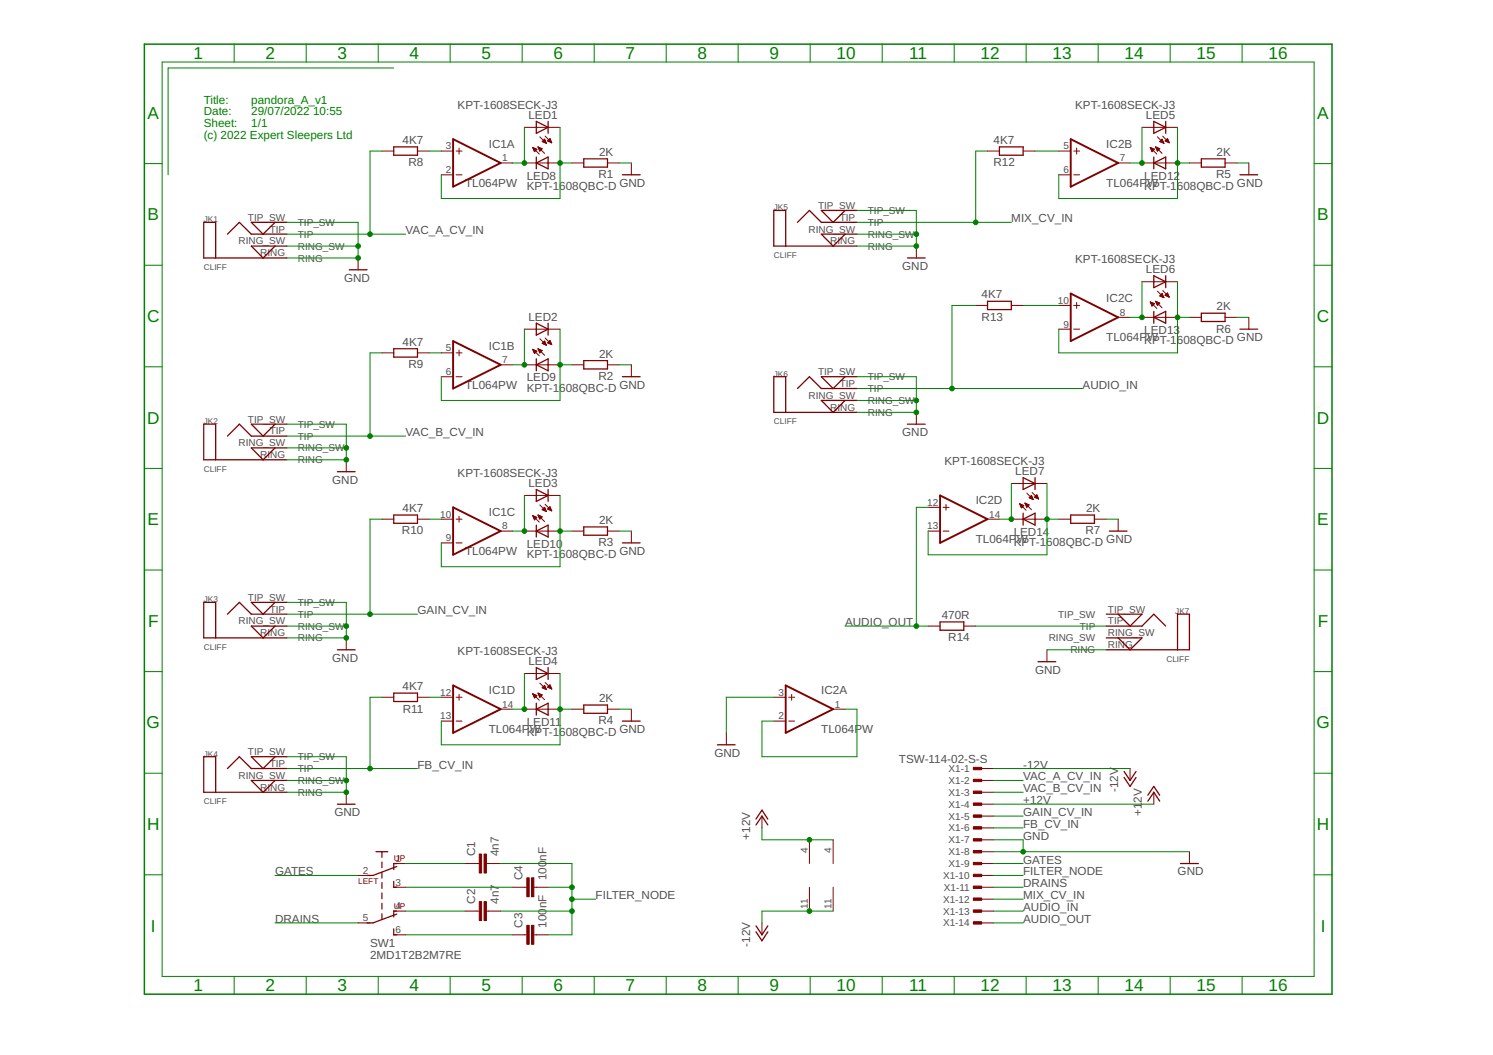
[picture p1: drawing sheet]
<svg xmlns="http://www.w3.org/2000/svg" width="297mm" height="210mm" viewBox="0 0 297 210" stroke-linecap="round" stroke-linejoin="round" font-family="sans-serif">
<g fill="none" stroke="#800000" stroke-width=".25">
<path d="M78.3 29.2h4.8v1.7h-4.8zM106.7 24.2l2.4 1.1-2.4 1.2zM106.7 32.4l2.4-1.2v2.4zM106.7 31.2v2.4M109.1 24.2v2.3M116.1 31.6h4.8v1.7h-4.8zM123.8 34.8h3.6M198.8 29.2h4.8v1.7h-4.8zM229.6 32.4l2.3-1.2v2.4zM229.6 24.2l2.3 1.1-2.3 1.2zM229.6 31.2v2.4M231.9 24.2v2.3"/>
<path d="M239 31.6h4.7v1.7h-4.7zM246.7 34.8h3.5M42.9 51.3v-7.1h-2.4v7.1h16.6M45.3 46.6l2.3-2.4 2.4 2.4h7.1M54.7 49l-2.4 2.3-2.3-2.3h7.1M54.7 44.2l-2.4 2.4-2.3-2.4h7.1M69.5 53.7h3.5M156.3 49v-7.1h-2.4v7.1h16.6M158.7 44.2l2.3-2.3 2.4 2.3h7.1M168.1 41.9l-2.3 2.3-2.4-2.3h7.1M168.1 46.6l-2.3 2.4-2.4-2.4h7.1M180.5 51.3h3.6"/>
<path d="M196.5 59.9h4.7v1.7h-4.7zM229.6 54.9l2.3 1.1-2.3 1.2zM231.9 54.9v2.3M78.3 69.4h4.8v1.7h-4.8zM106.7 72.6l2.4-1.2v2.4zM106.7 64.3l2.4 1.2-2.4 1.2zM106.7 71.4v2.4M109.1 64.3v2.4M116.1 71.8h4.8v1.6h-4.8zM123.8 75h3.6M158.7 77.3l2.3-2.3 2.4 2.3h7.1M168.1 75l-2.3 2.3-2.4-2.3h7.1"/>
<path d="M168.1 79.7l-2.3 2.3-2.4-2.3h7.1M229.6 63.1l2.3-1.1v2.3zM229.6 62v2.3M239 62.3h4.7v1.7h-4.7zM246.7 65.5h3.5M42.9 91.5v-7.1h-2.4v7.1h16.6M45.3 86.8l2.3-2.4 2.4 2.4h7.1M54.7 84.4l-2.4 2.4-2.3-2.4h7.1M54.7 89.1l-2.4 2.4-2.3-2.4h7.1M67.1 93.9h3.6M106.7 97.4l2.4 1.2-2.4 1.2zM109.1 97.4v2.4"/>
<path d="M156.3 82v-7h-2.4v7h16.6M180.5 84.4h3.6M203.6 95l2.3 1.2-2.3 1.2zM205.9 95v2.4M54.7 119.8l-2.4 2.4-2.3-2.4h7.1M78.3 102.5h4.8v1.6h-4.8zM106.7 105.7l2.4-1.2v2.3zM106.7 104.5v2.3M116.1 104.8h4.8v1.7h-4.8zM123.8 108h3.6M203.6 103.3l2.3-1.2v2.4zM203.6 102.1v2.4"/>
<path d="M213 102.5h4.7v1.6h-4.7zM220.7 105.7h3.5M42.9 126.9v-7.1h-2.4v7.1h16.6M45.3 122.2l2.3-2.4 2.4 2.4h7.1M54.7 124.6l-2.4 2.3-2.3-2.3h7.1M67.1 129.3h3.6M78.3 137.9h4.8v1.7h-4.8zM106.7 132.8l2.4 1.2-2.4 1.2zM106.7 139.9v2.4M109.1 132.8v2.4M187 123.7h4.7v1.7h-4.7zM206.5 131.7h3.6"/>
<path d="M220.1 129.3h16.5v-7.1h-2.3v7.1M220.1 124.6h7.1l2.4-2.4 2.3 2.4M220.1 122.2h7.1l-2.4 2.4-2.3-2.4M220.1 126.9h7.1l-2.4 2.4-2.3-2.4M42.9 157.6v-7h-2.4v7h16.6M45.3 152.9l2.3-2.3 2.4 2.3h7.1M54.7 150.6l-2.4 2.3-2.3-2.3h7.1M54.7 155.3l-2.4 2.3-2.3-2.3h7.1M67.1 160h3.6M106.7 141.1l2.4-1.2v2.4zM116.1 140.3h4.8v1.6h-4.8zM123.8 143.5h3.6"/>
<path d="M142.7 148.2h3.6M223.6 153.5l1.2 1.8 1.2-1.8M223.6 154.7l1.2 1.8 1.2-1.8M228.4 159.4l1.2-1.8 1.1 1.8M228.4 158.2l1.2-1.7 1.1 1.7M74.8 169.5h2.4M76 169.5v1.1M76 171.5v1.1M76 173.6v1.1M76 175.6v1.1M76 177.7v1.1M76 179.7v1.2"/>
<path d="M78.3 175.4v1.1h.6M78.9 171.8h-.6v1.2M78.9 172.4l-4.7 1.8h-1.2M150.4 164.1l1.2-1.7 1.2 1.7M150.4 163l1.2-1.8 1.2 1.8M234.9 171.8h3.5M76 181.8v1.1M78.3 184.8v1.2h.6M78.9 181.3h-.6v1.1M78.9 181.9l-4.7 1.7h-1.2M150.4 184.2l1.2 1.8 1.2-1.8M150.4 185.4l1.2 1.8 1.2-1.8"/>
</g>
<g fill="none" stroke="#800000" stroke-width=".2">
<path d="M76 30.1h2.3M83.1 30.1h2.3M87.8 30.1h2.3M87.8 34.8h2.3M90.7 30.1h1.2M90.7 34.8h1.2M91.3 29.5v1.1M99.6 32.4h2.4M104.3 25.3h7.1M104.3 32.4h7.1M106 29.3l1.3 1.3M106 29.3l.8 .4"/>
<path d="M106 29.3l.3 .9 .5-.5M106 29.4h.1M106 29.5h.3M106.1 29.6h.5M106.1 29.7h.7M106.2 29.8h.5M106.2 29.9h.4M106.3 30h.2M106.3 30.1h.1M107 29.2l1.4 1.3M107 29.2l.9 .4M107 29.2l.4 .9"/>
<path d="M107.1 29.3h.1M107.1 29.4h.3M107.2 29.5h.4M107.2 29.6h.7M107.3 29.7h.5M107.3 29.8h.4M107.3 29.9h.2M107.4 30h.1M107.4 27.2l1.3 1.3M107.9 28.2l.8 .3M107.9 29.6l-.5 .5M107.9 28.2h.6"/>
<path d="M108 28h.5M108.1 27.9h.4M108.1 28.3h.5M108.2 27.8h.2M108.3 27.7h.1M108.4 27.7l-.5 .5M108.4 27.7l.3 .8M108.4 28.4h.2M108.5 27.1l1.3 1.3M108.6 28.5h.1M108.9 28h.7M108.9 28l.9 .4"/>
<path d="M109.1 27.9h.5M109.2 27.8h.3M109.2 28.2h.5M109.3 27.7h.2M109.4 27.6h.1M109.4 27.6l-.5 .4M109.4 27.6l.4 .8M109.5 28.3h.2M109.7 28.4h.1M113.8 32.4h2.3M120.9 32.4h2.3M125.6 32.4v2.4"/>
<path d="M196.5 30.1h2.3M203.6 30.1h2.3M210.7 30.1h2.3M210.7 34.8h2.3M213.6 30.1h1.2M213.6 34.8h1.2M214.2 29.5v1.1M222.5 32.4h2.3M227.2 25.3h7.1M227.2 32.4h7.1M228.9 29.3l1.2 1.3M228.9 29.4h.1"/>
<path d="M228.9 29.3l.8 .4M228.9 29.3l.3 .9 .5-.5M228.9 29.5h.3M229 29.6h.4M229 29.7h.7M229 29.8h.6M229.1 29.9h.3M229.2 30h.1M229.2 30.1h.1M229.9 29.2l1.3 1.3M229.9 29.2l.8 .4M229.9 29.2l.4 .9"/>
<path d="M229.9 29.3h.1M230 29.4h.3M230 29.5h.5M230.1 29.6h.6M230.1 29.7h.5M230.2 29.8h.3M230.2 29.9h.2M230.3 30h.1M230.3 27.2l1.3 1.3M230.7 28.2l.9 .3M230.7 28.2h.7M230.7 29.6l-.4 .5"/>
<path d="M230.8 28h.6M231 27.9h.3M231 28.3h.5M231.1 27.8h.2M231.2 27.7h.1M231.2 27.7l-.5 .5M231.2 27.7l.4 .8M231.2 28.4h.3M231.3 27.1l1.3 1.3M231.5 28.5h.1M231.8 28h.7M231.9 27.9h.5"/>
<path d="M232 27.8h.4M232.1 28.2h.4M232.1 27.7h.2M232.2 27.6h.1M232.3 27.6l-.5 .4 .8 .4M232.3 27.6l.3 .8M232.3 28.3h.3M232.6 28.4h.1M236.6 32.4h2.4M243.7 32.4h2.4M248.5 32.4v2.4M71.2 51.3v2.4"/>
<path d="M182.3 49v2.3M227.2 56h7.1M229.9 59.9l1.3 1.3M229.9 59.9l.8 .4M229.9 59.9l.4 .9 .4-.5M229.9 60h.1M230.3 57.9l1.3 1.3M230.8 58.9h.6M230.9 58.7h.5M230.9 59h.6M231 58.6h.3M231.1 58.5h.2"/>
<path d="M231.2 58.4l.4 .8-.9-.3zM231.2 59.1h.3M231.2 58.4h.1M231.3 57.8l1.3 1.3M231.5 59.2h.1M231.8 58.7h.7M231.9 58.6h.5M232 58.9h.5M232 58.5h.4M232.2 58.4h.1M232.3 58.3h.1M232.3 59h.3"/>
<path d="M232.3 58.3l-.5 .5 .8 .3M232.3 58.3l.3 .8M232.5 59.1h.1M76 70.2h2.3M83.1 70.2h2.3M87.8 70.2h2.3M87.8 75h2.3M90.7 70.2h1.2M90.7 75h1.2M91.3 69.6v1.2M99.6 72.6h2.4M104.3 65.5h7.1"/>
<path d="M104.3 72.6h7.1M106 69.5l1.3 1.3M106 69.5l.8 .4-.5 .4zM106 69.5h.1M106 69.6h.3M106.1 69.7h.4M106.1 69.8h.7M106.2 70h.5M106.2 70.1h.4M106.3 70.2h.2M106.3 70.3h.1M107 69.4l1.4 1.3"/>
<path d="M107 69.4l.9 .3M107 69.4l.4 .8 .5-.5M107.1 69.4h.1M107.1 69.5h.3M107.1 69.6h.5M107.2 69.7h.7M107.3 69.8h.5M107.3 70h.4M107.3 70.1h.2M107.4 70.2h.1M107.4 67.4l1.3 1.3M107.9 68.3l.8 .4"/>
<path d="M107.9 68.3l.5-.4 .3 .8M107.9 68.3h.6M108 68.2h.5M108.1 68.4h.5M108.1 68.1h.4M108.2 68h.2M108.3 67.9h.1M108.4 68.5h.2M108.5 67.3l1.3 1.3M108.6 68.6h.1M108.9 68.2h.7M109.1 68.1h.5"/>
<path d="M109.2 68h.3M109.2 68.3h.5M109.3 67.9h.2M109.4 67.8h.1M109.4 67.7l.4 .9-.9-.4zM109.4 68.4h.3M109.7 68.5h.1M113.8 72.6h2.3M120.9 72.6h2.3M125.6 72.6v2.4M194.1 60.8h2.4M201.2 60.8h2.4"/>
<path d="M210.7 60.8h2.3M210.7 65.5h2.3M213.6 60.8h1.2M213.6 65.5h1.2M214.2 60.2v1.2M222.5 63.1h2.3M227.2 63.1h7.1M228.9 60.1l1.2 1.3M228.9 60.1l.8 .3-.5 .5zM228.9 60.2h.2M228.9 60.3h.5M229 60.4h.6"/>
<path d="M229 60.5h.6M229.1 60.6h.4M229.1 60.7h.3M229.2 60.8h.1M230 60.1h.2M230 60.2h.5M230.1 60.3h.6M230.1 60.4h.5M230.1 60.5h.4M230.2 60.6h.2M230.3 60.7h.1M236.6 63.1h2.4"/>
<path d="M243.7 63.1h2.4M248.5 63.1v2.4M68.9 91.5v2.4M104.3 98.6h7.1M182.3 82v2.4M201.2 96.2h7.1M204.3 98.1l1.3 1.3M204.7 99l.5-.4 .4 .8zM204.8 99h.6M204.9 98.9h.5M204.9 99.1h.6M205 98.8h.3"/>
<path d="M205.1 98.7h.2M205.2 99.2h.3M205.3 98l1.3 1.3M205.4 99.3h.1M205.8 98.9l.5-.5 .3 .9zM205.8 98.9h.7M206 98.8h.4M206 99h.5M206.1 98.7h.3M206.2 98.6h.1M206.3 99.1h.3M206.3 98.5h.1"/>
<path d="M206.5 99.2h.1M76 103.3h2.3M83.1 103.3h2.3M87.8 103.3h2.3M87.8 108h2.3M90.7 103.3h1.2M90.7 108h1.2M91.3 102.7v1.2M99.6 105.7h2.4M104.3 105.7h7.1M106 102.6l1.3 1.3M106 102.6l.8 .3-.5 .5"/>
<path d="M106 102.6l.3 .8M106 102.6h.1M106 102.7h.4M106.1 102.9h.5M106.2 103h.6M106.2 103.1h.5M106.2 103.2h.4M106.3 103.3h.1M106.3 103.4h.1M107 102.5l1.4 1.3M107 102.5l.9 .3-.5 .5zM107.1 102.5h.1"/>
<path d="M107.1 102.6h.3M107.2 102.7h.5M107.2 102.9h.6M107.3 103h.4M107.3 103.1h.3M107.4 103.2h.1M107.4 100.5l1.3 1.3M107.9 101.4l.5-.5 .3 .9zM107.9 101.4h.7M108 101.3h.5M108.1 101.2h.4M108.2 101.5h.4"/>
<path d="M108.2 101.1h.2M108.3 101h.1M108.4 101.6h.2M108.5 100.4l1.3 1.2M108.9 101.3l.5-.5 .4 .8zM109 101.3h.6M109 101.2h.6M109.1 101.1h.4M109.2 101h.3M109.3 101.4h.4M109.3 100.9h.1M109.5 101.5h.2"/>
<path d="M113.8 105.7h2.3M120.9 105.7h2.3M125.6 105.7v2.3M184.7 100.9h2.3M184.7 105.7h2.3M187.6 100.9h1.2M187.6 105.7h1.2M188.2 100.4v1.1M196.5 103.3h2.3M201.2 103.3h7.1M202.9 100.2l1.3 1.3M202.9 100.2l.8 .4-.5 .4z"/>
<path d="M202.9 100.3h.2M202.9 100.4h.5M203 100.5h.6M203.1 100.7h.5M203.1 100.8h.4M203.1 100.9h.3M203.2 101h.1M203.9 100.1l1.3 1.3M203.9 100.1l.8 .4-.4 .4zM203.9 100.1h.1M204 100.2h.2M204 100.3h.4"/>
<path d="M204.1 100.4h.6M204.1 100.5h.6M204.2 100.7h.4M204.2 100.8h.2M204.3 100.9h.1M210.7 103.3h2.3M217.7 103.3h2.4M222.5 103.3v2.4M68.9 126.9v2.4M76 138.7h2.3M83.1 138.7h2.3M87.8 138.7h2.3"/>
<path d="M90.7 138.7h1.2M91.3 138.2v1.1M104.3 134h7.1M106 138l1.3 1.3M106 138l.8 .4M106 138l.3 .9 .5-.5M106 138.1h.1M106 138.2h.3M106.1 138.3h.5M106.2 138.4h.6M106.2 138.5h.5M106.2 138.6h.4"/>
<path d="M106.3 138.7h.2M106.3 138.8h.1M107 137.9l1.4 1.3M107 137.9l.9 .4-.5 .4M107 137.9l.4 .8M107.1 138h.1M107.1 138.1h.3M107.2 138.2h.5M107.2 138.3h.6M107.3 138.4h.4M107.3 138.5h.3M107.4 138.6h.1"/>
<path d="M107.4 138.7h.1M107.4 135.9l1.3 1.3M107.9 136.8l.5-.4 .3 .8zM107.9 136.9h.7M108 136.7h.5M108.1 136.6h.4M108.2 137h.4M108.2 136.5h.2M108.3 136.4h.1M108.4 137.1h.2M108.5 135.8l1.3 1.3M108.7 137.2h.1"/>
<path d="M109 136.7h.6M109 136.6h.6M109.1 136.5h.4M109.2 136.9h.5M109.3 136.4h.2M109.4 136.3h.1M109.4 136.2l.4 .9-.9-.4zM109.5 137h.2M109.7 137.1h.1M153.9 138.7h2.4M156.9 138.7h1.2M157.5 138.2v1.1"/>
<path d="M184.7 124.6h2.3M191.7 124.6h2.4M208.3 129.3v2.4M68.9 157.6v2.4M87.8 143.5h2.3M90.7 143.5h1.2M99.6 141.1h2.4M104.3 141.1h7.1M113.8 141.1h2.3M120.9 141.1h2.3M125.6 141.1v2.4M144.5 145.8v2.4"/>
<path d="M153.9 143.5h2.4M156.9 143.5h1.2M165.8 141.1h2.3M195.3 152.9h2.4M195.3 155.3h2.4M195.3 157.6h2.4M195.3 160h2.4M224.8 152.9v2.4M229.6 157.6v2.4M71.2 174.2h2.4M78.3 171.8h2.4M78.3 176.5h2.4"/>
<path d="M92.5 171.8h2.9M96.8 171.8h2.8M102 176.5h2.8M106.2 176.5h2.9M151.6 162.4v2.3M161 167.1v4.7M161 176.5v4.8M165.8 167.1v4.7M165.8 176.5v4.8M195.3 162.4h2.4M195.3 164.7h2.4M195.3 167.1h2.4"/>
<path d="M195.3 169.5h2.4M195.3 171.8h2.4M195.3 174.2h2.4M195.3 176.5h2.4M195.3 178.9h2.4M236.6 169.5v2.3M71.2 183.6h2.4M78.3 181.3h2.4M78.3 186h2.4M92.5 181.3h2.9M96.8 181.3h2.8M102 186h2.8"/>
<path d="M106.2 186h2.9M151.6 183.6v2.4M195.3 181.3h2.4M195.3 183.6h2.4"/>
</g>
<path d="M90.1 27.7l9.5 4.7-9.5 4.7zM213 27.7l9.5 4.7-9.5 4.7zM213 58.4l9.5 4.7-9.5 4.8zM90.1 67.9l9.5 4.7-9.5 4.7zM187 98.6l9.5 4.7-9.5 4.7zM90.1 100.9l9.5 4.8-9.5 4.7zM90.1 136.4l9.5 4.7-9.5 4.7zM156.3 136.4l9.5 4.7-9.5 4.7z" fill="none" stroke="#800000" stroke-width=".38"/>
<g fill="#800000" stroke="#800000" stroke-width=".2">
<path d="M193.7 152.7h1.6v.4h-1.6z"/>
<path d="M193.7 155h1.6v.5h-1.6z"/>
<path d="M193.7 157.4h1.6v.5h-1.6z"/>
<path d="M193.7 159.8h1.6v.4h-1.6z"/>
<path d="M193.7 162.1h1.6v.5h-1.6z"/>
<path d="M193.7 164.5h1.6v.5h-1.6z"/>
<path d="M193.7 166.9h1.6v.4h-1.6z"/>
<path d="M193.7 169.2h1.6v.5h-1.6z"/>
<path d="M193.7 171.6h1.6v.4h-1.6z"/>
<path d="M193.7 173.9h1.6v.5h-1.6z"/>
<path d="M193.7 176.3h1.6v.5h-1.6z"/>
<path d="M193.7 178.7h1.6v.4h-1.6z"/>
<path d="M193.7 181h1.6v.5h-1.6z"/>
<path d="M193.7 183.4h1.6v.5h-1.6z"/>
<path d="M96.3 169.9h.5v3.8h-.5z"/>
<path d="M95.4 169.9h.4v3.8h-.4z"/>
<path d="M96.3 179.4h.5v3.8h-.5z"/>
<path d="M95.4 179.4h.4v3.8h-.4z"/>
<path d="M105.7 184.1h.5v3.8h-.5z"/>
<path d="M104.8 184.1h.5v3.8h-.5z"/>
<path d="M105.7 174.6h.5v3.8h-.5z"/>
<path d="M104.8 174.6h.5v3.8h-.5z"/>
</g>
<path d="M28.7 8.8h236.3v189h-236.3z" fill="none" stroke="#008000" stroke-width=".3"/>
<g fill="none" stroke="#008000" stroke-width=".2">
<path d="M32.3 12.3h229.2v182h-229.2zM46.6 8.8v3.5M60.9 8.8v3.5M75.2 8.8v3.5M78.3 13.5h-44.9v21.3M89.6 8.8v3.5M103.9 8.8v3.5M118.2 8.8v3.5M132.5 8.8v3.5M146.9 8.8v3.5M161.2 8.8v3.5M175.5 8.8v3.5"/>
<path d="M189.8 8.8v3.5M204.2 8.8v3.5M218.5 8.8v3.5M232.8 8.8v3.5M247.1 8.8v3.5M28.7 32.6h3.6M76 30.1h-2.4v16.5M85.4 30.1h2.4M104.3 25.3v7.1h-2.3M111.4 32.4h2.4M111.4 25.3v14.2h-23.6v-4.7M123.2 32.4h2.4"/>
<path d="M196.5 30.1h-2.4v14.1M205.9 30.1h4.8M227.2 25.3v7.1h-2.4M234.3 32.4h2.3M234.3 25.3v14.2h-23.6v-4.7M246.1 32.4h2.4M261.5 32.6h3.5M28.7 52.8h3.6M57.1 49h14.1M57.1 46.6h23.6M57.1 44.2h14.1v7.1h-14.1M170.5 41.9h11.8v7.1h-11.8"/>
<path d="M170.5 46.6h11.8M170.5 44.2h30.7M227.2 56v7.1h-2.4M234.3 56v14.2h-23.6v-4.7M261.5 52.8h3.5M28.7 73h3.6M76 70.2h-2.4v16.6M85.4 70.2h2.4M104.3 65.5v7.1h-2.3M111.4 65.5v14.2h-23.6v-4.7M111.4 72.6h2.4M123.2 72.6h2.4"/>
<path d="M170.5 75h11.8v7h-11.8M170.5 79.7h11.8M170.5 77.3h44.9M194.1 60.8h-4.7v16.5M203.6 60.8h7.1M234.3 63.1h2.3M246.1 63.1h2.4M261.5 73h3.5M28.7 93.2h3.6M57.1 84.4h11.8v7.1h-11.8M57.1 89.1h11.8M57.1 86.8h23.6"/>
<path d="M104.3 98.6v7.1h-2.3M111.4 98.6v14.2h-23.6v-4.8M201.2 96.2v7.1h-2.4M208.3 96.2v14.2h-23.6v-4.7M261.5 93.2h3.5M28.7 113.4h3.6M57.1 119.8h11.8v7.1h-11.8M76 103.3h-2.4v18.9M85.4 103.3h2.4M111.4 105.7h2.4M123.2 105.7h2.4M184.7 100.9h-2.4v23.7"/>
<path d="M208.3 103.3h2.4M220.1 103.3h2.4M261.5 113.4h3.5M28.7 133.6h3.6M57.1 124.6h11.8M57.1 122.2h26M76 138.7h-2.4v14.2M85.4 138.7h2.4M104.3 134v7.1h-2.3M111.4 134v14.2h-23.6v-4.7M153.9 138.7h-9.4v7.1M168.1 124.6h16.6"/>
<path d="M194.1 124.6h26M208.3 129.3h11.8M261.5 133.6h3.5M28.7 153.8h3.6M57.1 150.6h11.8v7h-11.8M57.1 155.3h11.8M57.1 152.9h26M111.4 141.1h2.4M123.2 141.1h2.4M168.1 141.1h2.4v9.5h-18.9v-7.1h2.3M197.7 157.6h5.9M197.7 155.3h5.9"/>
<path d="M197.7 152.9h27.1M197.7 160h31.9M261.5 153.8h3.5M28.7 174.1h3.6M54.7 174.2h16.5M80.7 176.5h21.3M80.7 171.8h11.8M99.6 171.8h14.2v14.2h-4.7M109.1 176.5h4.7M113.8 178.9h4.7M151.6 164.7v2.4h14.2M197.7 169.5h38.9"/>
<path d="M197.7 167.1h5.9v2.4M197.7 162.4h5.9M197.7 178.9h5.9M197.7 164.7h5.9M197.7 176.5h5.9M197.7 174.2h5.9M197.7 171.8h5.9M261.5 174.1h3.5M46.6 194.3v3.5M54.7 183.6h16.5M60.9 194.3v3.5M75.2 194.3v3.5"/>
<path d="M80.7 181.3h11.8M80.7 186h21.3M89.6 194.3v3.5M99.6 181.3h14.2M103.9 194.3v3.5M118.2 194.3v3.5M132.5 194.3v3.5M146.9 194.3v3.5M161.2 194.3v3.5M165.8 181.3h-14.2v2.3M175.5 194.3v3.5M189.8 194.3v3.5"/>
<path d="M197.7 183.6h5.9M197.7 181.3h5.9M204.2 194.3v3.5M218.5 194.3v3.5M232.8 194.3v3.5M247.1 194.3v3.5"/>
</g>
<g fill="#008000" stroke="#008000" stroke-width=".2">
<circle cx="182.3" cy="82" r=".47"/>
<circle cx="182.3" cy="79.7" r=".47"/>
<circle cx="182.3" cy="49" r=".47"/>
<circle cx="182.3" cy="46.6" r=".47"/>
<circle cx="71.2" cy="51.3" r=".47"/>
<circle cx="71.2" cy="49" r=".47"/>
<circle cx="68.9" cy="91.5" r=".47"/>
<circle cx="68.9" cy="89.1" r=".47"/>
<circle cx="68.9" cy="126.9" r=".47"/>
<circle cx="68.9" cy="124.6" r=".47"/>
<circle cx="68.9" cy="157.6" r=".47"/>
<circle cx="68.9" cy="155.3" r=".47"/>
<circle cx="203.6" cy="169.5" r=".47"/>
<circle cx="201.2" cy="103.3" r=".47"/>
<circle cx="208.3" cy="103.3" r=".47"/>
<circle cx="182.3" cy="124.6" r=".47"/>
<circle cx="227.2" cy="63.1" r=".47"/>
<circle cx="234.3" cy="63.1" r=".47"/>
<circle cx="227.2" cy="32.4" r=".47"/>
<circle cx="234.3" cy="32.4" r=".47"/>
<circle cx="189.4" cy="77.3" r=".47"/>
<circle cx="161" cy="181.3" r=".47"/>
<circle cx="161" cy="167.1" r=".47"/>
<circle cx="73.6" cy="122.2" r=".47"/>
<circle cx="73.6" cy="86.8" r=".47"/>
<circle cx="73.6" cy="46.6" r=".47"/>
<circle cx="104.3" cy="32.4" r=".47"/>
<circle cx="111.4" cy="32.4" r=".47"/>
<circle cx="104.3" cy="72.6" r=".47"/>
<circle cx="111.4" cy="72.6" r=".47"/>
<circle cx="104.3" cy="105.7" r=".47"/>
<circle cx="111.4" cy="105.7" r=".47"/>
<circle cx="194.1" cy="44.2" r=".47"/>
<circle cx="111.4" cy="141.1" r=".47"/>
<circle cx="104.3" cy="141.1" r=".47"/>
<circle cx="73.6" cy="152.9" r=".47"/>
<circle cx="113.8" cy="176.5" r=".47"/>
<circle cx="113.8" cy="181.3" r=".47"/>
<circle cx="113.8" cy="178.9" r=".47"/>
</g>
<g font-size="3.4" fill="#008000">
<text x="38.5" y="11.8">1</text>
<text x="52.8" y="11.8">2</text>
<text x="67.1" y="11.8">3</text>
<text x="81.4" y="11.8">4</text>
<text x="95.8" y="11.8">5</text>
<text x="110.1" y="11.8">6</text>
<text x="124.4" y="11.8">7</text>
<text x="138.7" y="11.8">8</text>
<text x="153.1" y="11.8">9</text>
<text x="166.4" y="11.8">10</text>
<text x="180.9" y="11.8">11</text>
<text x="195.1" y="11.8">12</text>
<text x="209.4" y="11.8">13</text>
<text x="223.7" y="11.8">14</text>
<text x="238.1" y="11.8">15</text>
<text x="252.4" y="11.8">16</text>
<text x="29.4" y="23.6">A</text>
<text x="262.1" y="23.6">A</text>
<text x="29.4" y="43.9">B</text>
<text x="262.1" y="43.9">B</text>
<text x="29.3" y="64.1">C</text>
<text x="262" y="64.1">C</text>
<text x="29.3" y="84.3">D</text>
<text x="262" y="84.3">D</text>
<text x="29.4" y="104.5">E</text>
<text x="262.1" y="104.5">E</text>
<text x="29.5" y="124.7">F</text>
<text x="262.2" y="124.7">F</text>
<text x="29.2" y="144.9">G</text>
<text x="261.9" y="144.9">G</text>
<text x="29.3" y="165.1">H</text>
<text x="262" y="165.1">H</text>
<text x="30" y="185.4">I</text>
<text x="262.8" y="185.4">I</text>
<text x="38.5" y="197.2">1</text>
<text x="52.8" y="197.2">2</text>
<text x="67.1" y="197.2">3</text>
<text x="81.4" y="197.2">4</text>
<text x="95.8" y="197.2">5</text>
<text x="110.1" y="197.2">6</text>
<text x="124.4" y="197.2">7</text>
<text x="138.7" y="197.2">8</text>
<text x="153.1" y="197.2">9</text>
<text x="166.4" y="197.2">10</text>
<text x="180.9" y="197.2">11</text>
<text x="195.1" y="197.2">12</text>
<text x="209.4" y="197.2">13</text>
<text x="223.7" y="197.2">14</text>
<text x="238.1" y="197.2">15</text>
<text x="252.4" y="197.2">16</text>
</g>
<g font-size="2.3" fill="#008000">
<text x="40.5" y="20.6">Title:</text>
<text x="40.5" y="23">Date:</text>
<text x="50" y="20.6">pandora_A_v1</text>
<text x="50" y="23">29/07/2022</text>
<text x="62.3" y="23">10:55</text>
<text x="40.5" y="25.3">Sheet:</text>
<text x="40.5" y="27.7">(c) 2022 Expert Sleepers Ltd</text>
<text x="50" y="25.3">1/1</text>
</g>
<g font-size="2.3" fill="#505050">
<text x="91" y="21.7">KPT-1608SECK-J3</text>
<text x="105.1" y="23.7">LED1</text>
<text x="213.9" y="21.7">KPT-1608SECK-J3</text>
<text x="228" y="23.7">LED5</text>
<text x="80.1" y="28.6">4K7</text>
<text x="97.2" y="29.5">IC1A</text>
<text x="197.7" y="28.6">4K7</text>
<text x="220.1" y="29.5">IC2B</text>
<text x="81.3" y="33.1">R8</text>
<text x="104.8" y="35.7">LED8</text>
<text x="119.1" y="35.5">R1</text>
<text x="119.2" y="31">2K</text>
<text x="197.7" y="33.1">R12</text>
<text x="227.7" y="35.7">LED12</text>
<text x="241.9" y="35.5">R5</text>
<text x="242.1" y="31">2K</text>
<text x="92.5" y="37.1">TL064PW</text>
<text x="104.8" y="37.7">KPT-1608QBC-D</text>
<text x="123.2" y="37.1">GND</text>
<text x="220.1" y="37.1">TL064PW</text>
<text x="227.7" y="37.7">KPT-1608QBC-D</text>
<text x="246.1" y="37.1">GND</text>
<text x="80.7" y="46.6">VAC_A_CV_IN</text>
<text x="201.2" y="44.2">MIX_CV_IN</text>
<text x="179.5" y="53.7">GND</text>
<text x="213.9" y="52.4">KPT-1608SECK-J3</text>
<text x="68.5" y="56">GND</text>
<text x="195.3" y="59.3">4K7</text>
<text x="228" y="54.4">LED6</text>
<text x="105.1" y="63.8">LED2</text>
<text x="195.3" y="63.8">R13</text>
<text x="220.1" y="60.2">IC2C</text>
<text x="242.1" y="61.7">2K</text>
<text x="80.1" y="68.8">4K7</text>
<text x="97.2" y="69.6">IC1B</text>
<text x="119.2" y="71.2">2K</text>
<text x="220.1" y="67.9">TL064PW</text>
<text x="227.7" y="68.4">KPT-1608QBC-D</text>
<text x="227.7" y="66.4">LED13</text>
<text x="241.9" y="66.2">R6</text>
<text x="246.1" y="67.9">GND</text>
<text x="81.3" y="73.3">R9</text>
<text x="92.5" y="77.3">TL064PW</text>
<text x="104.8" y="77.9">KPT-1608QBC-D</text>
<text x="104.8" y="75.9">LED9</text>
<text x="119.1" y="75.6">R2</text>
<text x="123.2" y="77.3">GND</text>
<text x="215.4" y="77.3">AUDIO_IN</text>
<text x="80.7" y="86.8">VAC_B_CV_IN</text>
<text x="179.5" y="86.8">GND</text>
<text x="91" y="94.9">KPT-1608SECK-J3</text>
<text x="187.9" y="92.5">KPT-1608SECK-J3</text>
<text x="202" y="94.6">LED7</text>
<text x="66.1" y="96.2">GND</text>
<text x="80.1" y="101.9">4K7</text>
<text x="105.1" y="96.9">LED3</text>
<text x="194.1" y="100.3">IC2D</text>
<text x="216.1" y="101.9">2K</text>
<text x="80" y="106.3">R10</text>
<text x="97.2" y="102.7">IC1C</text>
<text x="119.2" y="104.2">2K</text>
<text x="201.7" y="106.6">LED14</text>
<text x="215.9" y="106.3">R7</text>
<text x="92.5" y="110.4">TL064PW</text>
<text x="104.8" y="111">KPT-1608QBC-D</text>
<text x="104.8" y="109">LED10</text>
<text x="119.1" y="108.7">R3</text>
<text x="123.2" y="110.4">GND</text>
<text x="194.1" y="108">TL064PW</text>
<text x="201.7" y="108.6">KPT-1608QBC-D</text>
<text x="220.1" y="108">GND</text>
<text x="83.1" y="122.2">GAIN_CV_IN</text>
<text x="168.1" y="124.6">AUDIO_OUT</text>
<text x="187.4" y="123.1">470R</text>
<text x="66.1" y="131.6">GND</text>
<text x="91" y="130.3">KPT-1608SECK-J3</text>
<text x="188.7" y="127.6">R14</text>
<text x="80.1" y="137.3">4K7</text>
<text x="105.1" y="132.4">LED4</text>
<text x="205.9" y="134">GND</text>
<text x="80.1" y="141.8">R11</text>
<text x="97.2" y="138.1">IC1D</text>
<text x="119.2" y="139.7">2K</text>
<text x="163.4" y="138.1">IC2A</text>
<text x="97.2" y="145.8">TL064PW</text>
<text x="104.8" y="146.4">KPT-1608QBC-D</text>
<text x="104.8" y="144.4">LED11</text>
<text x="119.1" y="144.1">R4</text>
<text x="123.2" y="145.8">GND</text>
<text x="163.4" y="145.8">TL064PW</text>
<text x="83.1" y="152.9">FB_CV_IN</text>
<text x="142.1" y="150.5">GND</text>
<text x="178.8" y="151.7">TSW-114-02-S-S</text>
<text x="203.6" y="152.9">-12V</text>
<text x="203.6" y="155.3">VAC_A_CV_IN</text>
<text x="203.6" y="160">+12V</text>
<text x="203.6" y="157.6">VAC_B_CV_IN</text>
<text x="222.5" y="157.6" transform="rotate(-90 222.5 157.6)">-12V</text>
<text x="227.2" y="159.7" transform="rotate(-90 227.2 159.7)">2V</text>
<text x="66.5" y="162.4">GND</text>
<text x="149.2" y="167.1" transform="rotate(-90 149.2 167.1)">+12V</text>
<text x="203.6" y="167.1">GND</text>
<text x="203.6" y="162.4">GAIN_CV_IN</text>
<text x="203.6" y="164.7">FB_CV_IN</text>
<text x="227.2" y="162.4" transform="rotate(-90 227.2 162.4)">+1</text>
<text x="94.5" y="170.4" transform="rotate(-90 94.5 170.4)">C1</text>
<text x="99.3" y="170.4" transform="rotate(-90 99.3 170.4)">4n7</text>
<text x="108.7" y="171.2" transform="rotate(-90 108.7 171.2)">nF</text>
<text x="203.6" y="171.8">GATES</text>
<text x="54.7" y="174.2">GATES</text>
<text x="94.5" y="179.8" transform="rotate(-90 94.5 179.8)">C2</text>
<text x="99.3" y="179.8" transform="rotate(-90 99.3 179.8)">4n7</text>
<text x="104" y="175.1" transform="rotate(-90 104 175.1)">C4</text>
<text x="108.7" y="175.1" transform="rotate(-90 108.7 175.1)">100</text>
<text x="118.5" y="178.9">FILTER_NODE</text>
<text x="203.6" y="178.9">MIX_CV_IN</text>
<text x="203.6" y="176.5">DRAINS</text>
<text x="203.6" y="174.2">FILTER_NODE</text>
<text x="234.3" y="174.2">GND</text>
<text x="54.7" y="183.6">DRAINS</text>
<text x="104" y="184.6" transform="rotate(-90 104 184.6)">C3</text>
<text x="108.7" y="184.6" transform="rotate(-90 108.7 184.6)">100</text>
<text x="108.7" y="180.7" transform="rotate(-90 108.7 180.7)">nF</text>
<text x="203.6" y="183.6">AUDIO_OUT</text>
<text x="203.6" y="181.3">AUDIO_IN</text>
<text x="73.6" y="190.7">2MD1T2B2M7RE</text>
<text x="73.6" y="188.4">SW1</text>
<text x="149.2" y="188.4" transform="rotate(-90 149.2 188.4)">-12V</text>
</g>
<g font-size="2" fill="#505050">
<text x="88.7" y="29.7">3</text>
<text x="211.6" y="29.7">5</text>
<text x="88.7" y="34.5">2</text>
<text x="99.9" y="32.1">1</text>
<text x="211.6" y="34.5">6</text>
<text x="222.8" y="32.1">7</text>
<text x="162.7" y="41.5">TIP_SW</text>
<text x="49.3" y="43.9">TIP_SW</text>
<text x="53.7" y="46.3">TIP</text>
<text x="59.2" y="47.3">TIP</text>
<text x="59.2" y="44.9">TIP_SW</text>
<text x="160.9" y="46.3">RING_SW</text>
<text x="167.1" y="43.9">TIP</text>
<text x="172.7" y="44.9">TIP</text>
<text x="172.7" y="47.3">RING_SW</text>
<text x="172.7" y="42.6">TIP_SW</text>
<text x="47.5" y="48.6">RING_SW</text>
<text x="51.8" y="51">RING</text>
<text x="59.2" y="52">RING</text>
<text x="59.2" y="49.7">RING_SW</text>
<text x="165.2" y="48.6">RING</text>
<text x="172.7" y="49.7">RING</text>
<text x="210.5" y="60.4">10</text>
<text x="211.6" y="65.2">9</text>
<text x="222.8" y="62.8">8</text>
<text x="88.7" y="69.9">5</text>
<text x="88.7" y="74.6">6</text>
<text x="99.9" y="72.3">7</text>
<text x="162.7" y="74.6">TIP_SW</text>
<text x="167.1" y="77">TIP</text>
<text x="172.7" y="75.7">TIP_SW</text>
<text x="160.9" y="79.3">RING_SW</text>
<text x="165.2" y="81.7">RING</text>
<text x="172.7" y="78">TIP</text>
<text x="172.7" y="82.7">RING</text>
<text x="172.7" y="80.4">RING_SW</text>
<text x="47.5" y="88.8">RING_SW</text>
<text x="49.3" y="84.1">TIP_SW</text>
<text x="53.7" y="86.4">TIP</text>
<text x="59.2" y="87.5">TIP</text>
<text x="59.2" y="89.8">RING_SW</text>
<text x="59.2" y="85.1">TIP_SW</text>
<text x="51.8" y="91.2">RING</text>
<text x="59.2" y="92.2">RING</text>
<text x="184.5" y="100.6">12</text>
<text x="87.6" y="103">10</text>
<text x="88.7" y="107.7">9</text>
<text x="99.9" y="105.3">8</text>
<text x="184.5" y="105.3">13</text>
<text x="196.8" y="103">14</text>
<text x="49.3" y="119.5">TIP_SW</text>
<text x="47.5" y="124.2">RING_SW</text>
<text x="53.7" y="121.9">TIP</text>
<text x="59.2" y="122.9">TIP</text>
<text x="59.2" y="125.3">RING_SW</text>
<text x="59.2" y="120.5">TIP_SW</text>
<text x="210.5" y="122.9">TIP_SW</text>
<text x="214.8" y="125.3">TIP</text>
<text x="220.4" y="124.2">TIP</text>
<text x="220.4" y="121.9">TIP_SW</text>
<text x="51.8" y="126.6">RING</text>
<text x="59.2" y="127.6">RING</text>
<text x="208.6" y="127.6">RING_SW</text>
<text x="213" y="130">RING</text>
<text x="220.4" y="129">RING</text>
<text x="220.4" y="126.6">RING_SW</text>
<text x="87.6" y="143.1">13</text>
<text x="87.6" y="138.4">12</text>
<text x="99.9" y="140.8">14</text>
<text x="154.9" y="143.1">2</text>
<text x="154.9" y="138.4">3</text>
<text x="166.1" y="140.8">1</text>
<text x="47.5" y="154.9">RING_SW</text>
<text x="49.3" y="150.2">TIP_SW</text>
<text x="53.7" y="152.6">TIP</text>
<text x="59.2" y="153.6">TIP</text>
<text x="59.2" y="156">RING_SW</text>
<text x="59.2" y="151.3">TIP_SW</text>
<text x="188.7" y="153.6">X1-1</text>
<text x="188.7" y="156">X1-2</text>
<text x="51.8" y="157.3">RING</text>
<text x="59.2" y="158.3">RING</text>
<text x="188.7" y="158.3">X1-3</text>
<text x="188.7" y="160.7">X1-4</text>
<text x="188.7" y="163.1">X1-5</text>
<text x="188.7" y="165.4">X1-6</text>
<text x="188.7" y="167.8">X1-7</text>
<text x="72.2" y="173.8">2</text>
<text x="78.7" y="171.5">1</text>
<text x="160.7" y="169.6" transform="rotate(-90 160.7 169.6)">4</text>
<text x="165.4" y="169.6" transform="rotate(-90 165.4 169.6)">4</text>
<text x="188.7" y="170.2">X1-8</text>
<text x="188.7" y="172.5">X1-9</text>
<text x="78.7" y="176.2">3</text>
<text x="187.6" y="174.9">X1-10</text>
<text x="187.6" y="179.6">X1-12</text>
<text x="187.8" y="177.2">X1-11</text>
<text x="72.2" y="183.3">5</text>
<text x="78.7" y="185.7">6</text>
<text x="78.7" y="180.9">4</text>
<text x="160.7" y="180.8" transform="rotate(-90 160.7 180.8)">11</text>
<text x="165.4" y="180.8" transform="rotate(-90 165.4 180.8)">11</text>
<text x="187.6" y="182">X1-13</text>
<text x="187.6" y="184.3">X1-14</text>
</g>
<g font-size="1.7" fill="#505050">
<text x="153.9" y="41.9">JK5</text>
<text x="40.5" y="44.2">JK1</text>
<text x="40.5" y="53.7">CLIFF</text>
<text x="153.9" y="51.3">CLIFF</text>
<text x="153.9" y="74.9">JK6</text>
<text x="40.5" y="84.4">JK2</text>
<text x="153.9" y="84.4">CLIFF</text>
<text x="40.5" y="93.8">CLIFF</text>
<text x="40.5" y="119.8">JK3</text>
<text x="233.8" y="122.2">J</text>
<text x="234.6" y="122.2">K7</text>
<text x="40.5" y="129.3">CLIFF</text>
<text x="232.1" y="131.6">CLIFF</text>
<text x="40.5" y="150.5">JK4</text>
<text x="40.5" y="160">CLIFF</text>
</g>
<g font-size="1.7" fill="#800000">
<text x="78.3" y="171.3">UP</text>
<text x="71.3" y="175.8">LEFT</text>
<text x="78.3" y="180.8">UP</text>
</g>
</svg>
